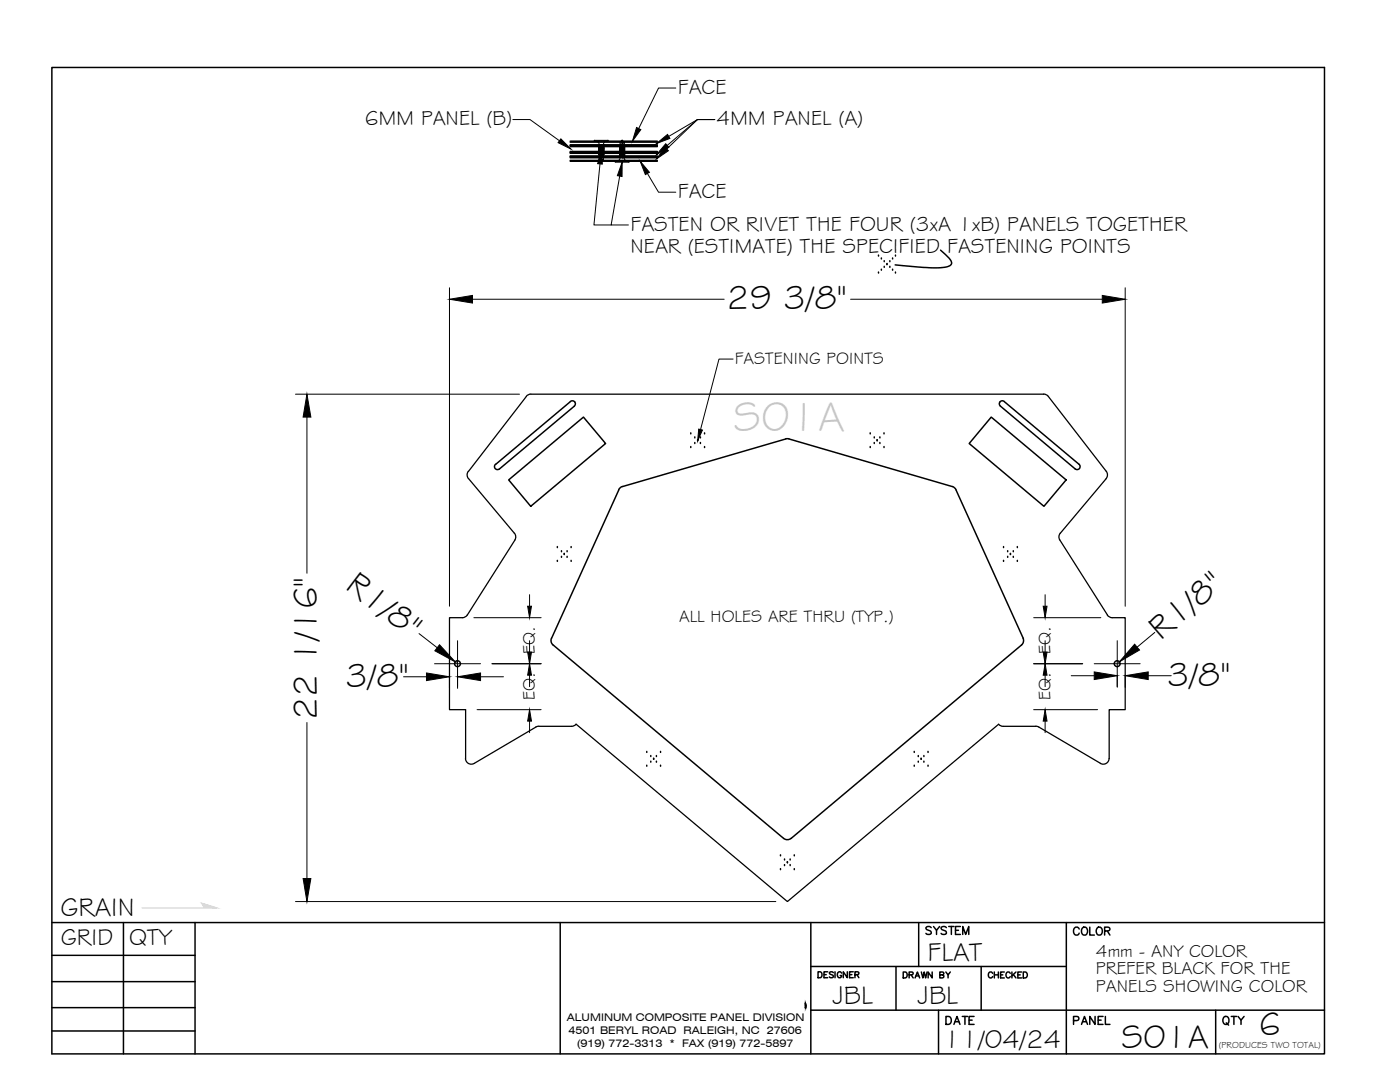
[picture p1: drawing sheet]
<svg xmlns="http://www.w3.org/2000/svg" width="279mm" height="216mm" viewBox="0 0 279 216" stroke-linecap="round" stroke-linejoin="round" font-family="sans-serif">
<!-- layer: Holes -->
<g fill="none" stroke="#000" stroke-width=".3">
<path d="M99.7 93.6a.59 .59 0 0 1-.9-.1 .59 .59 0 0 1 .1-.8l14.9-12.6a.6 .6 0 0 1 .9 .1 .6 .6 0 0 1-.1 .8l-14.9 12.6M101.5 95.8l14.9-12.6 4.5 5.3-15 12.5zM123.5 97.7l-13.4 29.6a1.15 1.15 0 0 0 .3 1.4l46 38.6a1.16 1.16 0 0 0 1.5 0l46-38.6a1.16 1.16 0 0 0 .3-1.4M156.8 87.6h.7M156.8 87.6l-32.6 9.5-.4 .2-.3 .4M157.5 87.6l32.6 9.5 .4 .2 .3 .4M190.8 97.7l13.4 29.6M197.8 83.2l15 12.6-4.5 5.2-14.9-12.5zM215.3 92.6a.6 .6 0 0 1 .1 .9 .6 .6 0 0 1-.8 .1M215.4 92.7l-15-12.6a.6 .6 0 0 0-.8 .1 .6 .6 0 0 0 0 .8l15 12.6"/>
<circle cx="91.3" cy="132.4" r=".58"/>
<circle cx="223" cy="132.4" r=".58"/>
</g>
<!-- layer: Blue -->
<g fill="none" stroke="#000" stroke-width=".25">
<path d="M105 79.1l.4-.3 .6-.1h102.6l.6 .4 11.6 14.9a1.15 1.15 0 0 1 0 1.5l-9.2 10.9M105.1 79.1l-11.6 15M93.5 94a1.15 1.15 0 0 0 0 1.5l9.2 10.9M102.7 106.4a1.15 1.15 0 0 1 .1 1.4M102.8 107.8l-9.6 14.9-.4 .4-.5 .2M211.6 106.4a1.15 1.15 0 0 0-.1 1.4l9.5 14.9M92.3 123.3h-2.6v18.3h3.2v9.7a1.15 1.15 0 0 0 1.7 1l12.4-7.2M221 122.7l.7 .5 2.9 .1v18.3h-3.2v9.7M107.5 144.9l-.6 .2M107.5 144.9h6.6M114.1 144.9l.5-.1 .4-.3 42.1 35.4 42.2-35.4 .4 .3 .5 .1h6.5M206.7 144.9l.6 .2 12.3 7.2"/>
<path d="M221.3 151.3a1.15 1.15 0 0 1-1.7 1"/>
</g>
<!-- layer: Dim -->
<g fill="none" stroke="#000" stroke-width=".2">
<path d="M134.9 17.6h-3.5l-3.9 8.1M102.3 23.9h3.5l5.9 4.2M119.7 32.7l-1.2 12.2h3.5M123.7 35.1l-1.7 9.8h3.4M129.2 34.6l2.2 3.8h3.5M142.6 23.9h-3.4l-5.7 3.3M142.6 23.9h-3.4l-6 5.1M142.6 23.9h-3.4l-6.1 5.8M89.7 57.4v63.6M94.3 59.7h50.2M169.8 59.7h50.2M224.6 57.4v63.6"/>
<path d="M59 78.7h44.7M146.3 71.6h-2.8l-3.7 14.1M61.3 83.2v31.2M105.7 118.7v2.3M208.6 118.7v2.3M80.5 135h4.6M83.6 126.4l3.6 2.8M86.7 132.4h9.2M89.7 134.7v2.7M91.3 131.8l-.5 .3M91.3 127.8v9.6M94.6 123.3h13.4"/>
<path d="M95.9 135h4.6M98.2 132.4h9.8M105.7 127.8v2.3M105.7 134.7v2.3M206.3 132.4h9.8M206.3 123.3h13.4M208.6 127.8v2.3M208.6 134.7v2.3M213.8 134.8h4.6M218.4 132.4h9.1M223 127.8v9.3M224.6 134.7v2.4"/>
<path d="M229.2 134.8h4.5M230.5 126.2l-3.6 2.9M61.3 144.2v31.1M95.2 141.6h12.8M105.7 143.9v2.3M206.3 141.6h12.8M208.6 143.9v2.3M59 179.9h95.8"/>
</g>
<g fill="#000" stroke="#000" stroke-width=".2">
<path d="M111.9 27.7l2 2-2.5-1.2zM120 29.9l.2 2.8h-.9zM124.2 32.4l-.1 2.8-.9-.1zM127 25.4l.9 .5-1.7 2.3zM127.8 32.2l1.8 2.2-.8 .4zM132.7 29.4l.7 .7-2.4 1.6zM132.9 28.7l.6 .7-2.5 1.5zM131 28.6l2.2-1.8 .5 .8zM89.7 59.7l4.6-.8v1.6zM220 58.9l4.6 .8-4.6 .8zM61.3 78.7l.7 4.5h-1.5zM139.4 85.6l.8 .2-1 2.1z"/>
<path d="M85.1 134.3l4.6 .7-4.6 .8zM87.7 128.7l3.2 3.4-4.1-2.2zM91.3 135l4.6-.7v1.5zM105.3 121h.8l-.4 2.3zM105.7 132.4l.4 2.3h-.8zM105.3 130.1h.8l-.4 2.3zM208.2 121h.8l-.4 2.3zM208.6 132.4l.4 2.3h-.8zM208.2 130.1h.8l-.4 2.3zM218.4 134.1l4.6 .7-4.6 .8zM226.4 128.5l1 1.2-4 2.4zM224.6 134.8l4.6-.7v1.5z"/>
<path d="M105.7 141.6l.4 2.3h-.8zM208.6 141.6l.4 2.3h-.8zM60.5 175.3h1.5l-.7 4.6z"/>
</g>
<!-- layer: Dots -->
<g fill="none" stroke="#000" stroke-width=".3">
<path d="M175.3 51.1h.1M175.3 54.5h.1M175.9 51.7h.1M175.9 53.9h.1M176.5 52.2h.1M176.5 53.3h.1M177 52.8h.1M177.6 53.3h.1M177.6 52.2h.1M178.1 53.9h.1M178.1 51.7h.1M178.7 54.5h.1"/>
<path d="M178.7 51.1h.1M137.9 86.6h.1M137.9 89.3h.1M138.7 87.4h.1M138.7 88.5h.1M139.2 87.9h.1M139.8 88.5h.1M139.8 87.4h.1M140.6 89.3h.1M140.6 86.6h.1M173.7 86.6h.1M173.7 89.3h.1"/>
<path d="M174.5 87.4h.1M174.5 88.5h.1M175 87.9h.1M175.6 88.5h.1M175.6 87.4h.1M176.4 89.3h.1M176.4 86.6h.1M111.2 109.3h.1M111.2 112h.1M112.1 110.1h.1M112.1 111.2h.1M112.6 110.6h.1"/>
<path d="M113.2 111.2h.1M113.2 110.1h.1M114 112h.1M114 109.3h.1M200.3 109.3h.1M200.3 112h.1M201.1 110.1h.1M201.1 111.2h.1M201.7 110.6h.1M202.2 111.2h.1M202.2 110.1h.1M203 112h.1"/>
<path d="M203 109.3h.1M129.1 150.1h.1M129.1 152.9h.1M129.9 151h.1M129.9 152.1h.1M130.5 151.5h.1M131 152.1h.1M131 151h.1M131.8 152.9h.1M131.8 150.1h.1M182.5 150.1h.1M182.5 152.9h.1"/>
<path d="M183.3 151h.1M183.3 152.1h.1M183.8 151.5h.1M184.4 152.1h.1M184.4 151h.1M185.2 152.9h.1M185.2 150.1h.1M155.8 170.8h.1M155.8 173.5h.1M156.6 171.6h.1M156.6 172.7h.1M157.1 172.1h.1"/>
<path d="M157.7 172.7h.1M157.7 171.6h.1M158.5 173.5h.1M158.5 170.8h.1"/>
</g>
<!-- layer: Fastener -->
<g fill="none" stroke="#000" stroke-width=".2">
<path d="M118.6 28l2.8 .1-2.7 .1zM118.9 28.2l.5 .2 .2 .3v3.3M119.5 30.1l1 .1zM119.5 30.2l.9 .1zM119.5 29.1l1 .1zM119.5 29.2l1 .1zM119.5 29.3l1 .1zM119.5 29.8l1 .1M119.5 29l.9 .1zM119.5 30l.9 .1M119.5 30.8l1 .1M119.5 30.7l1 .1"/>
<path d="M119.5 30.6l1 .1M119.5 30.5h1M119.5 30.3l1 .1M119.5 30.2l1 .1M119.5 30.1l1 .1M119.5 29l1 .1h-.1M119.5 29.1l1 .1M119.5 29.2l1 .1M119.5 29.3l1 .1M119.5 29.5h1M119.5 29.7l1 .1M119.6 30h-.1h1"/>
<path d="M119.6 30.6l.9 .1zM119.6 30.3l.9 .1zM119.6 30.6h-.1h.1M119.6 30.5h-.1h.9M119.6 30.3h-.1l.1 .1M119.6 29.7h-.1l1 .1h-.1M119.6 29.5h-.1h.1M119.6 29.5h.8M119.6 30.9l.8 .1M119.7 31l.7 .1M120 28.9h.5zM120 28.9h.5"/>
<path d="M120.1 31.7l.3 .3v-.2M120.4 31h.1M120.4 30h.1l-.1 .1M120.4 30.5h.1h-.1M120.4 30.3h.1h-.1M120.4 29.7h.1l-1-.1 1 .1h-.1M120.4 29.7h.1h-.1M120.4 29.5h.1h-.1M120.4 29.7l-.9-.1 .9 .1M121.1 28.2a.71 .71 0 0 0-.7 .7v3.1l-.4 .4 .1-.7-.5-.8h.9l-.9-.1h-.1l.5 1.6-.4-.4M122.8 32.2l2.8 .1-2.8 .1zM123.6 30.4l1.1-.1z"/>
<path d="M123.6 29.8l1.1-.1zM123.6 29.7l1.1-.1zM123.6 30h1.1zM123.6 30.2l1.1-.1zM123.6 30.3l1.1-.1zM123.6 30.5l1.1-.1zM123.6 31.3l1.1-.1zM123.6 31l1.1-.1zM123.7 29.9h-.1h.1M123.7 31.4l1-.1zM123.7 31.1h1zM123.7 30.9h-.1h.1"/>
<path d="M123.7 30.6h-.1h.1M123.7 31.4h-.1h.1M123.7 31.1h-.1l.1 .1M123.7 29.5h1h-1.1M123.9 28.2l-.2 .2v3.2l-.2 .4-.5 .2M123.9 28.2l.3-.2-.5 1.2M124.2 31.5l.5-.1zM124.5 28.2l.1 .2v3.1a.67 .67 0 0 0 .7 .7M124.5 28.2l-.3-.2v.5l-.5 1M124.5 28.6v-.2l-.3 .3M124.6 29.3h.1M124.6 29.8h.1h-.1"/>
<path d="M124.6 30.7h.1l-1.1 .1 1.1-.1h-.1M124.6 30.6h.1h-.1M124.6 30.7h.1h-.1M124.6 30.8h.1h-.1M124.6 30.7l-1 .1 1-.1M124.6 30.4h-1M124.6 29.4h-.8M124.6 29.3l-.8 .1M124.6 29.8l-.9 .1M124.6 30.8l-.9 .1M124.6 30.6h-.9M124.7 29.4l-1.1 .1h.1"/>
<path d="M124.7 29.6l-1.1 .1M124.7 29.7l-1.1 .1M124.7 29.8l-1.1 .1M124.7 30h-1.1M124.7 30.1l-1.1 .1M124.7 30.2l-1.1 .1M124.7 31.3l-1.1 .1M124.7 31.2l-1.1 .1M124.7 31.1h-1.1M124.7 30.9l-1.1 .1M124.7 30.8l-1.1 .1M124.7 30.4l-1.1 .1"/>
<path d="M124.7 30.6h-1.1M124.7 31.4l-.5 .1"/>
</g>
<!-- layer: 4mm Panel -->
<g fill="none" stroke="#000" stroke-width=".3">
<path d="M113.8 30.4h17.4M113.8 29.1h17.4M113.8 29.3h17.4M113.8 30.2h17.4M113.8 28.2h17.4M113.8 28.4h17.4M113.8 28.9h17.4M113.8 31.3h17.4M113.8 31.5h17.4M113.8 32h17.4M113.8 32.2h17.4M113.8 30.6h17.4"/>
<path d="M113.8 31.1h17.4"/>
</g>
<!-- layer: 0 -->
<g fill="none" stroke="#000" stroke-width=".3">
<path d="M10.4 13.5h253.9v196.8h-253.9zM187.7 49.9l1.9 1.9a.78 .78 0 0 1 .3 .9 .78 .78 0 0 1-.7 .5l-1.6 .2h-1.5l-7.5-.5M10.4 184.1h253.9M10.4 190.6h28.5M10.4 195.9h28.5M24.6 184.1v26.2M38.9 184.1v26.2M111.8 184.1v26.2M161.8 192.8h51M161.8 184.1v26.2M163.3 193.9h.4a.64 .64 0 0 1 .4 .6 .64 .64 0 0 1-.4 .6h-.4zM164.4 194.5h.5"/>
<path d="M165.2 193.9h-.8v1.2h.8M166.3 194.1l-.3-.2-.5 .2 .1 .3 .7 .2-.1 .5h-.4l-.3-.2M166.6 193.9v1.2M168 194.2a.44 .44 0 0 0-.5-.3 .44 .44 0 0 0-.4 .5v.2a.42 .42 0 0 0 .4 .5 .42 .42 0 0 0 .5-.5h-.3M169.1 193.9v1.2l-.8-1.2v1.2M169.5 194.5h.5M170.3 193.9h-.8v1.2h.8M170.6 194.5l.7-.1 .1-.4-.8-.1v1.2M171 194.5l.4 .6M178.8 192.9v8.7M180.3 194h.4a.64 .64 0 0 1 .4 .5 .64 .64 0 0 1-.4 .6h-.4zM181.4 194.5h.7l.1-.4-.8-.1v1.1"/>
<path d="M181.8 194.5l.4 .6M182.6 195.1l.5-1.1 .4 1.1M182.8 194.7h.6M183.3 184.1v8.7M183.9 194l.3 1.1 .2-1.1 .3 1.1 .3-1.1M186 194v1.1l-.8-1.1v1.1M187.6 194.5h.6l.1-.4-.7-.1v1.1l.7-.1 .1-.3-.3-.2M188.8 194l.4 .5 .5-.5M189.2 194.5v.6M195.8 192.9v8.7M198.1 194.2a.44 .44 0 0 0-.5-.3 .44 .44 0 0 0-.3 .5v.3a.44 .44 0 0 0 .3 .4 .44 .44 0 0 0 .5-.2M198.4 194v1.1"/>
<path d="M198.4 194.5h.8M199.2 194v1.1M199.7 194.5h.4M200.4 194h-.7v1.1h.7M201.6 194.2a.44 .44 0 0 0-.5-.3 .44 .44 0 0 0-.3 .5v.3a.44 .44 0 0 0 .3 .4 .44 .44 0 0 0 .5-.2M202 194v1.1M202.2 194.5l.6 .6M202.8 194l-.8 .7M203.1 194.5h.5M203.9 194h-.8v1.1h.8M204.2 194h.4a.63 .63 0 0 1 .4 .5 .63 .63 0 0 1-.4 .6h-.4zM212.8 184.1v26.2"/>
<path d="M10.4 201.1h28.5M10.4 205.7h28.5M160.7 200.2v.9M161.8 201.6h102.5M187.3 201.6v8.7M242.6 201.6v8.7"/>
</g>
<g fill="#000" stroke="#000" stroke-width=".2">
<path d="M160.7 200.2l.1 .2zM160.7 200.7l.1 .2z"/>
<path d="M160.7 200.7l.1 .2zM160.7 200.9v.2z"/>
<path d="M160.7 200.4l.1 .3zM160.7 200.4l.1 .3z"/>
</g>
<!-- layer: Arrow -->
<path d="M40.7 181.2l-.2-.6-.3-.4 3.1 1h-15" fill="none" stroke="#d9d9d9" stroke-width=".25"/>
<g fill="#d9d9d9" stroke="#d9d9d9" stroke-width=".2">
<path d="M40.2 180.2l.5 .2z"/>
<path d="M40.4 180.4l.9 .2zM40.4 180.4l.9 .2h-.8z"/>
<path d="M40.5 180.6l1.4 .1-.6-.1zM40.5 180.6l1.4 .1h-1.3z"/>
<path d="M40.6 180.7l2 .3-.7-.3zM40.6 180.7l2 .3h-1.9z"/>
<path d="M40.7 181l2.6 .2-.7-.2zM40.7 181l2.6 .2h-2.6z"/>
</g>
<text font-size="8.5" fill="#cfc4b8" x="146.4" y="85.9">S01A</text>
<g font-size="6.9">
<text x="145" y="61.7">29 3/8&quot;</text>
<text x="68.7" y="117.2" transform="rotate(38 68.7 117.2)">R1/8&quot;</text>
<text x="231.6" y="127.8" transform="rotate(-40 231.6 127.8)">R1/8&quot;</text>
<text x="69" y="137">3/8&quot;</text>
<text x="232.9" y="136.8">3/8&quot;</text>
<text x="63.2" y="143.7" transform="rotate(-90 63.2 143.7)">22 1/16&quot;</text>
</g>
<g font-size="6.7">
<text x="223.8" y="209.1">S01A</text>
<text x="251.2" y="206.6">6</text>
</g>
<g font-size="5.3">
<text x="12.1" y="182.7">GRAIN</text>
<text x="185.1" y="191.7">FLAT</text>
<text x="166.1" y="200.4">JBL</text>
<text x="183.1" y="200.4">JBL</text>
<text x="188.3" y="209.1">11/04/24</text>
</g>
<g font-size="4.9">
<text x="188" y="205.7">DATE</text>
<text x="213.4" y="205.7">PANEL</text>
<text x="243.1" y="205.7">QTY</text>
</g>
<text font-size="4.8" x="12.1" y="188.6">GRID QTY</text>
<g font-size="4.4">
<text x="183.8" y="187.7">SYSTEM</text>
<text x="213.4" y="187.7">COLOR</text>
</g>
<g font-size="4.2">
<text x="135.3" y="18.7">FACE</text>
<text x="72.8" y="25">6MM PANEL (B)</text>
<text x="143" y="25">4MM PANEL (A)</text>
<text x="135.3" y="39.5">FACE</text>
<text x="125.8" y="46">FASTEN OR RIVET THE FOUR (3xA 1xB) PANELS TOGETHER</text>
<text x="125.8" y="50.5">NEAR (ESTIMATE) THE SPECIFIED FASTENING POINTS</text>
</g>
<g font-size="3.6">
<text x="218.7" y="191">4mm - ANY COLOR</text>
<text x="218.7" y="194.4">PREFER BLACK FOR THE</text>
<text x="218.7" y="197.9">PANELS SHOWING COLOR</text>
</g>
<g font-size="3.4">
<text x="146.6" y="72.6">FASTENING POINTS</text>
<text x="135.6" y="124.2">ALL HOLES ARE THRU (TYP.)</text>
<text x="106.8" y="130.5" transform="rotate(-90 106.8 130.5)">EQ.</text>
<text x="209.7" y="130.5" transform="rotate(-90 209.7 130.5)">EQ.</text>
<text x="106.8" y="139.7" transform="rotate(-90 106.8 139.7)">EQ.</text>
<text x="209.7" y="139.7" transform="rotate(-90 209.7 139.7)">EQ.</text>
</g>
<g font-size="2.1">
<text x="113.1" y="203.8">ALUMINUM COMPOSITE PANEL DIVISION</text>
<text x="113.5" y="206.3">4501 BERYL ROAD RALEIGH, NC 27606</text>
<text x="115.2" y="208.9">(919) 772-3313 * FAX (919) 772-5897</text>
</g>
<text font-size="1.8" x="243.3" y="209">(PRODUCES TWO TOTAL)</text>
</svg>
